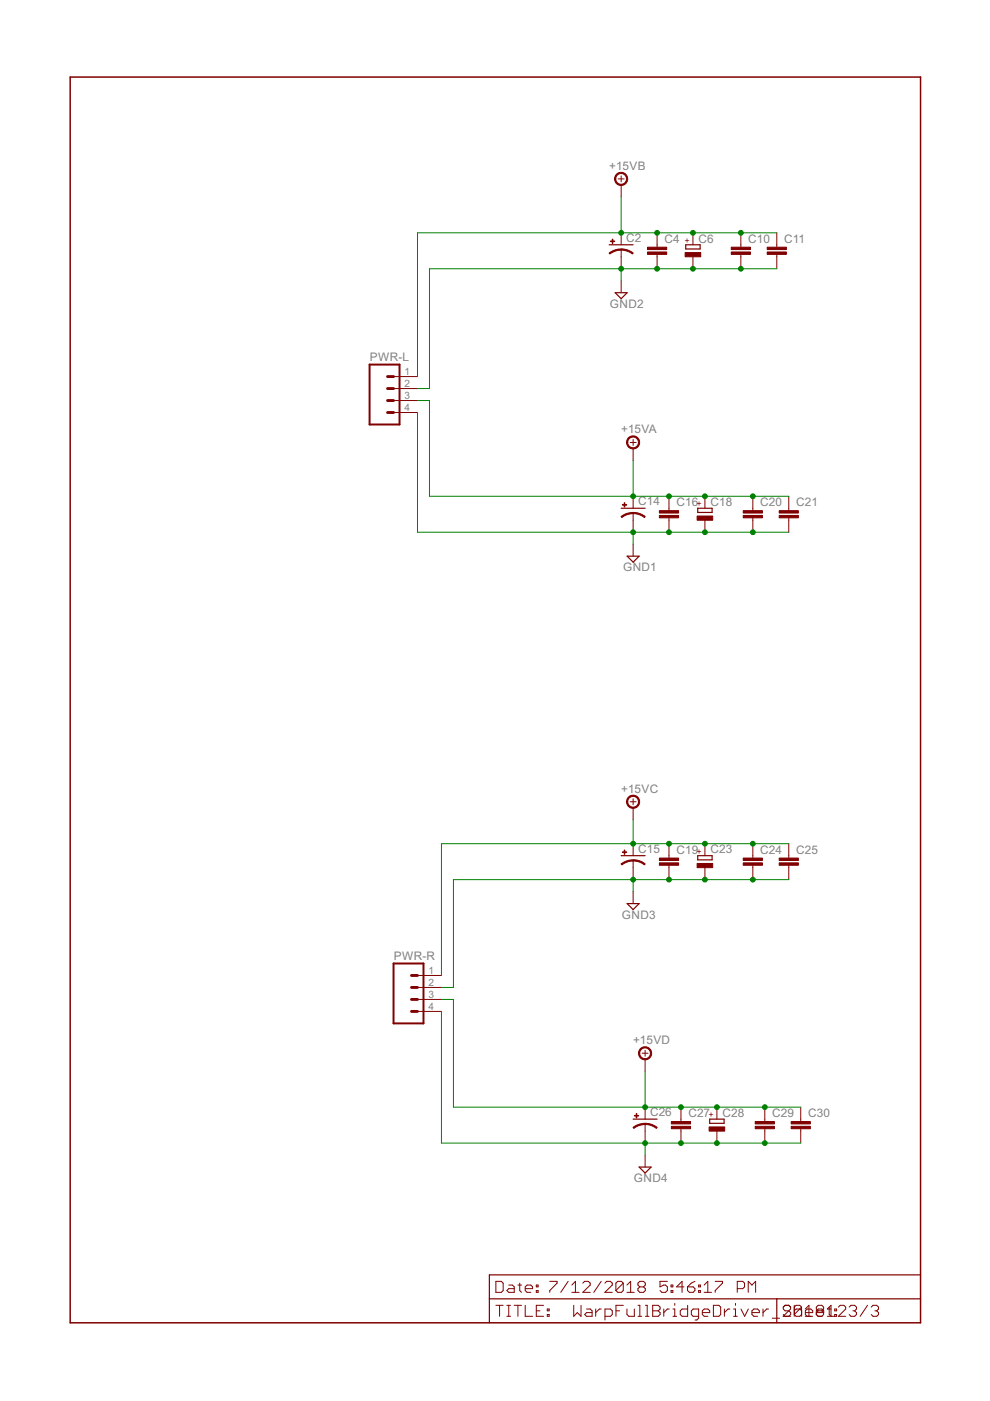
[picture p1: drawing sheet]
<svg xmlns="http://www.w3.org/2000/svg" width="210mm" height="297mm" viewBox="0 0 210 297" stroke-linecap="round" stroke-linejoin="round" font-family="sans-serif">
<g fill="none" stroke="#800000" stroke-width=".25">
<path d="M129.2 51.9h5M145.4 51.9h3v.9h-3zM130.4 62.1h2.6l-1.3 1.2zM131.7 107.8h5.1M133 117.9h2.5l-1.3 1.3zM147.9 107.8h3.1v.8h-3.1zM131.7 181.4h5.1M133 191.6h2.5l-1.3 1.2zM147.9 181.4h3.1v.9h-3.1zM134.2 237.3h5.1M150.5 237.3h3v.9h-3zM135.5 247.4h2.5l-1.2 1.3z"/>
<path d="M103.8 275.4h91.4M164.7 275.4v5.1M195.2 270.3h-91.4v10.2"/>
</g>
<g fill="none" stroke="#800000" stroke-width=".21">
<path d="M131.1 37.9h1.2M131.7 37.3v1.3M131.7 39.2v2.5M131.7 49.4v2.5M131.7 52.9v4.1M131.7 59.5v2.6M139.3 49.4v3M139.3 53.9v3.1M146.9 49.4v2.5M146.9 54.4v2.6M157.1 49.4v3M157.1 53.9v3.1"/>
<path d="M164.7 49.4v3M164.7 53.9v3.1M83.4 79.8h5.1M83.4 82.4h5.1M83.4 84.9h5.1M83.4 87.5h5.1M133.6 93.8h1.3M134.2 93.2v1.2M134.2 95.1v2.5M134.2 105.2v2.6M134.2 108.8v4M134.2 115.4v2.5"/>
<path d="M141.8 105.2v3.1M141.8 109.8v3M149.5 105.2v2.6M149.5 110.3v2.5M159.6 105.2v3.1M159.6 109.8v3M167.2 105.2v3.1M167.2 109.8v3M133.6 170h1.3M134.2 169.4v1.2M134.2 171.3v2.5M134.2 178.9v2.5"/>
<path d="M141.8 178.9v3M149.5 178.9v2.5M159.6 178.9v3M167.2 178.9v3M134.2 182.4v4.1M134.2 189v2.6M141.8 183.5v3M149.5 184v2.5M159.6 183.5v3M167.2 183.5v3M88.5 206.8h5.1M88.5 209.4h5.1"/>
<path d="M88.5 211.9h5.1M88.5 214.4h5.1M136.1 223.3h1.3M136.8 222.7v1.2M136.8 224.6v2.5M136.8 234.7v2.6M136.8 238.3v4.1M144.4 234.7v3.1M144.4 239.3v3.1M152 234.7v2.6M152 239.8v2.6M162.2 234.7v3.1"/>
<path d="M162.2 239.3v3.1M169.8 234.7v3.1M169.8 239.3v3.1M136.8 244.9v2.5M105.1 271.7h1.2l.4 .4v1.5l-.4 .4h-1.2zM105.1 276.8h1.6M105.9 276.8v2.3M107.5 276.8h.7M107.5 279.1h.7M107.9 272.5h.7l.4 .3v1.2h-1.1l-.4-.4 .4-.4h1.1M107.9 276.8v2.3M109 276.8h1.6"/>
<path d="M109.8 272.5h.8M109.8 276.8v2.3M110.2 272.1v1.5l.4 .4M111.4 273.2h1.5v-.4l-.4-.3h-.7l-.4 .3v.8l.4 .4h.7M111.4 276.8v2.3h1.5M113.7 273.6h.4v.4h-.4zM113.7 272.5h.4v.3h-.4zM113.7 277.9h.8M115.3 276.8h-1.6v2.3h1.6M116 277.5h.4v.4h-.4zM116 278.7h.4v.4h-.4zM116.6 271.7h1.5v.4l-1.5 1.5v.4"/>
<path d="M120.5 271.7l-1.6 2.3M121.2 274h1.6M121.2 272.5l.8-.8v2.3M121.6 276.8v2.3l.8-.8 .8 .8v-2.3M123.6 272.1l.4-.4h.7l.4 .4v.4l-1.5 1.5h1.5M124.4 277.5h.7l.4 .4v1.2h-1.1l-.4-.4 .4-.4h1.1M126.3 277.5v1.6M127.5 271.7l-1.6 2.3M127.5 277.5h-.4l-.8 .8M128.2 272.1l.4-.4h.8l.4 .4v.4l-1.6 1.5h1.6M128.3 279.1h1.1l.4-.4v-.8l-.4-.4h-1.1v2.4M130.6 277.9h.8"/>
<path d="M132.1 272.1v1.5l-.3 .4h-.8l-.4-.4M132.1 272.1l-.3-.4h-.8l-.4 .4v1.5M132.1 272.1l-1.5 1.5M132.2 276.8h-1.6v2.3M132.9 274h1.6M132.9 272.5l.8-.8v2.3M132.9 277.5v1.2l.4 .4h1.2v-1.6M135.3 276.8h.4v2.3M135.3 279.1h.8M135.7 272.8l-.4 .4v.4l.4 .4h.7l.4-.4v-.4l-.4-.4M135.7 272.8l-.4-.3v-.4l.4-.4h.7l.4 .4v.4l-.4 .3M135.7 272.8h.7"/>
<path d="M136.8 276.8h.4v2.3M136.8 279.1h.8M138.4 276.8h1.2l.4 .3v.4l-.4 .4 .4 .4v.4l-.4 .4h-1.2zM138.4 277.9h1.2M140.7 277.5v1.6M141.5 271.7h-1.6v1.1l.8-.3h.4l.4 .3v.8l-.4 .4h-.8l-.4-.4M141.9 277.5h-.4l-.8 .8M142.3 273.6h.4v.4h-.4zM142.3 272.5h.4v.3h-.4zM142.7 279.1h.8M142.7 277.5h.4v1.6M143.1 276.4v.4"/>
<path d="M145 272.8h-1.6l1.2-1.1v2.3M145.8 272.8h1.2l.3 .4v.4l-.3 .4h-.8l-.4-.4zM145.8 276.8v2.3h-1.2l-.4-.4v-.8l.4-.4h1.2M147.3 271.7l-.7 .4-.8 .7M148.1 273.6h.4v.4h-.4zM148.1 272.5h.4v.3h-.4zM148.1 279.1h-1.1l-.4-.4v-.8l.4-.4h1.1v2l-.4 .4h-.3M148.9 278.3h1.6v-.4l-.4-.4h-.8l-.4 .4v.8l.4 .4h.8M149.3 274h1.6M149.3 272.5l.8-.8v2.3M151.3 276.8h1.1l.4 .3v1.6l-.4 .4h-1.1zM151.6 271.7h1.6v.4l-1.6 1.5v.4"/>
<path d="M153.6 277.5v1.6M154.7 277.5h-.3l-.8 .8M155.5 279.1h.8M155.5 277.5h.4v1.6M155.9 276.4v.4M156.3 273.2h1.2l.4-.4v-.7l-.4-.4h-1.2v2.3M157.1 277.5l.8 1.6 .8-1.6M158.6 274v-2.3l.8 .8 .8-.8v2.3M159.4 278.3h1.6v-.4l-.4-.4h-.8l-.4 .4v.8l.4 .4h.8M161.8 277.5v1.6M162.9 277.5h-.3l-.8 .8M163.7 279.5h1.6"/>
<path d="M166.1 278.7l.4 .4M167.2 276.8l.4 .3M167.2 276.8h-.7l-.4 .3v.4l.4 .4h.7l.4 .4v.4l-.4 .4M167.2 276.8l.4 .3v.4l-1.5 1.6h1.5M168.4 277.1l.4-.3h.8l.3 .3M168.4 276.8v2.3M168.4 277.9l.4-.4h.8l.4 .4v1.2M169.9 277.1v1.6l-.3 .4h-.8l-.4-.4zM170.7 279.1h1.6M170.7 277.5l.8-.7v2.3M170.8 278.3h1.5v-.4l-.4-.4h-.8l-.3 .4v.8l.3 .4M173.1 278.7l.4 .4h.8"/>
<path d="M173.1 278.7l.4 .4M173.5 277.9l-.4-.4v-.4l.4-.3h.7l.4 .3v.4l-.4 .4M173.5 277.9h.7M173.5 277.9l-.4 .4h1.5v-.4l-.3-.4h-.8l-.4 .4v.8M174.2 277.9l.4 .4v.4l-.4 .4M175.4 279.1h2v-.4h-.4v.4M175.4 277.5h.8M175.8 277.1v1.6l.4 .4v-2.3l-.8 .7M177 277.5h.4v.4h-.4zM177.8 277.1l.3-.3h.8l.4 .3v.4l-1.5 1.6h1.5M180 277.1l.4-.3h.8l.4 .3v.4l-.4 .4M180.8 277.9h.4"/>
<path d="M181.2 277.9l.4 .4v.4l-.4 .4h-.8l-.4-.4M183.9 276.8l-1.5 2.3M184.7 277.1l.4-.3h.8l.4 .3v.4l-.4 .4M185.5 277.9h.4M185.9 277.9l.4 .4v.4l-.4 .4h-.8l-.4-.4"/>
</g>
<path d="M14.9 16.3h180.3v264.2h-180.3z" fill="none" stroke="#800000" stroke-width=".32"/>
<g fill="#800000" stroke="#800000" stroke-width=".21">
<path d="M131.7 52.8l1.4 .2 1.2 .7-.2 .1-1.4-.6-1-.2z" fill-rule="evenodd"/>
<path d="M129.1 53.7l1.2-.7 1.4-.2v.2l-1 .2-1.4 .6z" fill-rule="evenodd"/>
<path d="M130.7 37a1.4 1.4 0 0 1 2.2 .2 1.4 1.4 0 0 1-.8 2.1 1.4 1.4 0 0 1-1.8-1.4h.3a1.14 1.14 0 0 1 1.6-.9 1.14 1.14 0 0 1 .2 1.9 1.14 1.14 0 0 1-1.8-.7v-.3h-.3z" fill-rule="evenodd"/>
<path d="M134.2 108.6l1.4 .3 1.2 .6-.2 .2-1.3-.7-1.1-.1z" fill-rule="evenodd"/>
<path d="M131.7 109.5l1.2-.6 1.3-.3v.3l-1.5 .3-.9 .5z" fill-rule="evenodd"/>
<path d="M133.2 92.8a1.4 1.4 0 0 1 2.2 .2 1.4 1.4 0 0 1-.8 2.1 1.4 1.4 0 0 1-1.8-1.3h.3a1.14 1.14 0 0 1 1.7-.9 1.14 1.14 0 0 1 .1 1.9 1.14 1.14 0 0 1-1.8-.7v-.3h-.3z" fill-rule="evenodd"/>
<path d="M134.2 182.3l1.4 .2 1.2 .7-.2 .2-1.3-.7-1.1-.2z" fill-rule="evenodd"/>
<path d="M131.7 183.2l1.2-.7 1.3-.2v.3l-1 .1-1.4 .7z" fill-rule="evenodd"/>
<path d="M133.2 169a1.4 1.4 0 0 1 2.2 .2 1.4 1.4 0 0 1-.8 2.1 1.4 1.4 0 0 1-1.8-1.3h.3a1.14 1.14 0 0 1 1.7-1 1.14 1.14 0 0 1 .1 2 1.14 1.14 0 0 1-1.8-.7v-.3h-.3z" fill-rule="evenodd"/>
<path d="M136.8 238.2l1.3 .2 1.2 .6-.1 .2-1.4-.7-1-.1z" fill-rule="evenodd"/>
<path d="M134.2 239l1.2-.6 1.4-.2v.2l-1.5 .3-.9 .5z" fill-rule="evenodd"/>
<path d="M135.7 222.4a1.4 1.4 0 0 1 2.3 .1 1.4 1.4 0 0 1-.8 2.1 1.4 1.4 0 0 1-1.8-1.3h.2a1.14 1.14 0 0 1 1.7-.9 1.14 1.14 0 0 1 .2 1.9 1.14 1.14 0 0 1-1.8-.7l-.1-.3h-.2z" fill-rule="evenodd"/>
</g>
<g fill="#800000" stroke="#800000" stroke-width=".21">
<path d="M129.4 51.1h.9v.1h-.9z"/>
<path d="M129.8 50.7h.1v.9h-.1z"/>
<path d="M137.3 53.4h4.1v.5h-4.1z"/>
<path d="M137.3 52.4h4.1v.5h-4.1z"/>
<path d="M145.3 53.6h3.3v.8h-3.3z"/>
<path d="M155 53.4h4.1v.5h-4.1z"/>
<path d="M155 52.4h4.1v.5h-4.1z"/>
<path d="M162.7 53.4h4v.5h-4z"/>
<path d="M162.7 52.4h4v.5h-4z"/>
<path d="M132 107h.9v.1h-.9z"/>
<path d="M132.4 106.6h.1v.9h-.1z"/>
<path d="M139.8 109.3h4.1v.5h-4.1z"/>
<path d="M139.8 108.3h4.1v.5h-4.1z"/>
<path d="M147.8 109.4h3.3v.9h-3.3z"/>
<path d="M157.6 109.3h4v.5h-4z"/>
<path d="M157.6 108.3h4v.5h-4z"/>
<path d="M165.2 109.3h4.1v.5h-4.1z"/>
<path d="M165.2 108.3h4.1v.5h-4.1z"/>
<path d="M132 180.6h.9v.1h-.9z"/>
<path d="M132.4 180.2h.1v.9h-.1z"/>
<path d="M139.8 182.9h4.1v.6h-4.1z"/>
<path d="M139.8 181.9h4.1v.5h-4.1z"/>
<path d="M147.8 183.1h3.3v.9h-3.3z"/>
<path d="M157.6 182.9h4v.6h-4z"/>
<path d="M157.6 181.9h4v.5h-4z"/>
<path d="M165.2 182.9h4.1v.6h-4.1z"/>
<path d="M165.2 181.9h4.1v.5h-4.1z"/>
<path d="M134.5 236.5h.9v.1h-.9z"/>
<path d="M134.9 236.1h.1v.9h-.1z"/>
<path d="M142.3 238.8h4.1v.5h-4.1z"/>
<path d="M142.3 237.8h4.1v.5h-4.1z"/>
<path d="M150.3 238.9h3.3v.9h-3.3z"/>
<path d="M160.1 238.8h4.1v.5h-4.1z"/>
<path d="M160.1 237.8h4.1v.5h-4.1z"/>
<path d="M167.7 238.8h4.1v.5h-4.1z"/>
<path d="M167.7 237.8h4.1v.5h-4.1z"/>
</g>
<path d="M78.4 77.3h6.3v12.7h-6.3zM83.4 204.3h6.4v12.7h-6.4z" fill="none" stroke="#800000" stroke-width=".42"/>
<path d="M82.2 79.8h1.2M82.2 82.4h1.2M82.2 84.9h1.2M82.2 87.5h1.2M87.2 206.8h1.3M87.2 209.4h1.3M87.2 211.9h1.3M87.2 214.4h1.3" fill="none" stroke="#800000" stroke-width=".61"/>
<g fill="none" stroke="#008000" stroke-width=".21">
<path d="M131.7 41.7v7.7M131.7 57v2.5M164.7 57h-73.6v25.4h-2.6M164.7 49.4h-76.2v30.4M88.5 84.9h2.6v20.3h76.1M88.5 87.5v25.3h78.7M134.2 97.6v7.6M134.2 112.8v2.6M134.2 173.8v5.1M167.2 178.9h-73.6v27.9M134.2 186.5v2.5M167.2 186.5h-71.1v22.9h-2.5"/>
<path d="M93.6 211.9h2.5v22.8h73.7M93.6 214.4v28h76.2M136.8 227.1v7.6M136.8 242.4v2.5"/>
</g>
<g fill="#008000" stroke="#008000" stroke-width=".21">
<circle cx="131.7" cy="57" r=".51"/>
<circle cx="139.3" cy="57" r=".51"/>
<circle cx="146.9" cy="57" r=".51"/>
<circle cx="157.1" cy="57" r=".51"/>
<circle cx="131.7" cy="49.4" r=".51"/>
<circle cx="139.3" cy="49.4" r=".51"/>
<circle cx="146.9" cy="49.4" r=".51"/>
<circle cx="157.1" cy="49.4" r=".51"/>
<circle cx="159.6" cy="105.2" r=".51"/>
<circle cx="149.5" cy="105.2" r=".51"/>
<circle cx="141.8" cy="105.2" r=".51"/>
<circle cx="134.2" cy="105.2" r=".51"/>
<circle cx="134.2" cy="186.5" r=".51"/>
<circle cx="159.6" cy="186.5" r=".51"/>
<circle cx="149.5" cy="186.5" r=".51"/>
<circle cx="141.8" cy="186.5" r=".51"/>
<circle cx="134.2" cy="178.9" r=".51"/>
<circle cx="141.8" cy="178.9" r=".51"/>
<circle cx="149.5" cy="178.9" r=".51"/>
<circle cx="159.6" cy="178.9" r=".51"/>
<circle cx="162.2" cy="234.7" r=".51"/>
<circle cx="152" cy="234.7" r=".51"/>
<circle cx="144.4" cy="234.7" r=".51"/>
<circle cx="136.8" cy="234.7" r=".51"/>
<circle cx="136.8" cy="242.4" r=".51"/>
<circle cx="162.2" cy="242.4" r=".51"/>
<circle cx="152" cy="242.4" r=".51"/>
<circle cx="144.4" cy="242.4" r=".51"/>
<circle cx="159.6" cy="112.8" r=".51"/>
<circle cx="149.5" cy="112.8" r=".51"/>
<circle cx="141.8" cy="112.8" r=".51"/>
<circle cx="134.2" cy="112.8" r=".51"/>
</g>
<g font-size="2.8" fill="#808080">
<text x="129.2" y="36">+15VB</text>
<text x="132.7" y="51.3">C2</text>
<text x="140.9" y="51.5">C4</text>
<text x="148.1" y="51.4">C6</text>
<text x="158.7" y="51.5">C10</text>
<text x="166.3" y="51.5">C11</text>
<text x="129.3" y="65.2">GND2</text>
<text x="78.4" y="76.5">PWR-L</text>
<text x="131.7" y="91.9">+15VA</text>
<text x="135.3" y="107.1">C14</text>
<text x="143.4" y="107.4">C16</text>
<text x="150.7" y="107.3">C18</text>
<text x="161.2" y="107.4">C20</text>
<text x="168.8" y="107.4">C21</text>
<text x="132.1" y="121.1">GND1</text>
<text x="131.7" y="168.1">+15VC</text>
<text x="135.3" y="180.8">C15</text>
<text x="143.4" y="181">C19</text>
<text x="150.7" y="180.9">C23</text>
<text x="161.2" y="181">C24</text>
<text x="168.8" y="181">C25</text>
<text x="131.9" y="194.7">GND3</text>
<text x="83.5" y="203.5">PWR-R</text>
<text x="134.2" y="221.4">+15VD</text>
<text x="137.8" y="236.7">C26</text>
<text x="146" y="236.9">C27</text>
<text x="153.2" y="236.8">C28</text>
<text x="163.7" y="236.9">C29</text>
<text x="171.3" y="236.9">C30</text>
<text x="134.4" y="250.6">GND4</text>
</g>
<g font-size="2.4" fill="#808080">
<text x="85.8" y="79.5">1</text>
<text x="85.8" y="82">2</text>
<text x="85.8" y="84.6">3</text>
<text x="85.8" y="87.1">4</text>
<text x="90.9" y="206.5">1</text>
<text x="90.9" y="209">2</text>
<text x="90.9" y="211.5">3</text>
<text x="90.9" y="214.1">4</text>
</g>
<g font-size="2" fill="#800000">
<text x="146.3" y="51.5" transform="rotate(-90 146.3 51.5)">+</text>
<text x="148.9" y="107.4" transform="rotate(-90 148.9 107.4)">+</text>
<text x="148.9" y="181" transform="rotate(-90 148.9 181)">+</text>
<text x="151.4" y="236.9" transform="rotate(-90 151.4 236.9)">+</text>
</g>
</svg>
